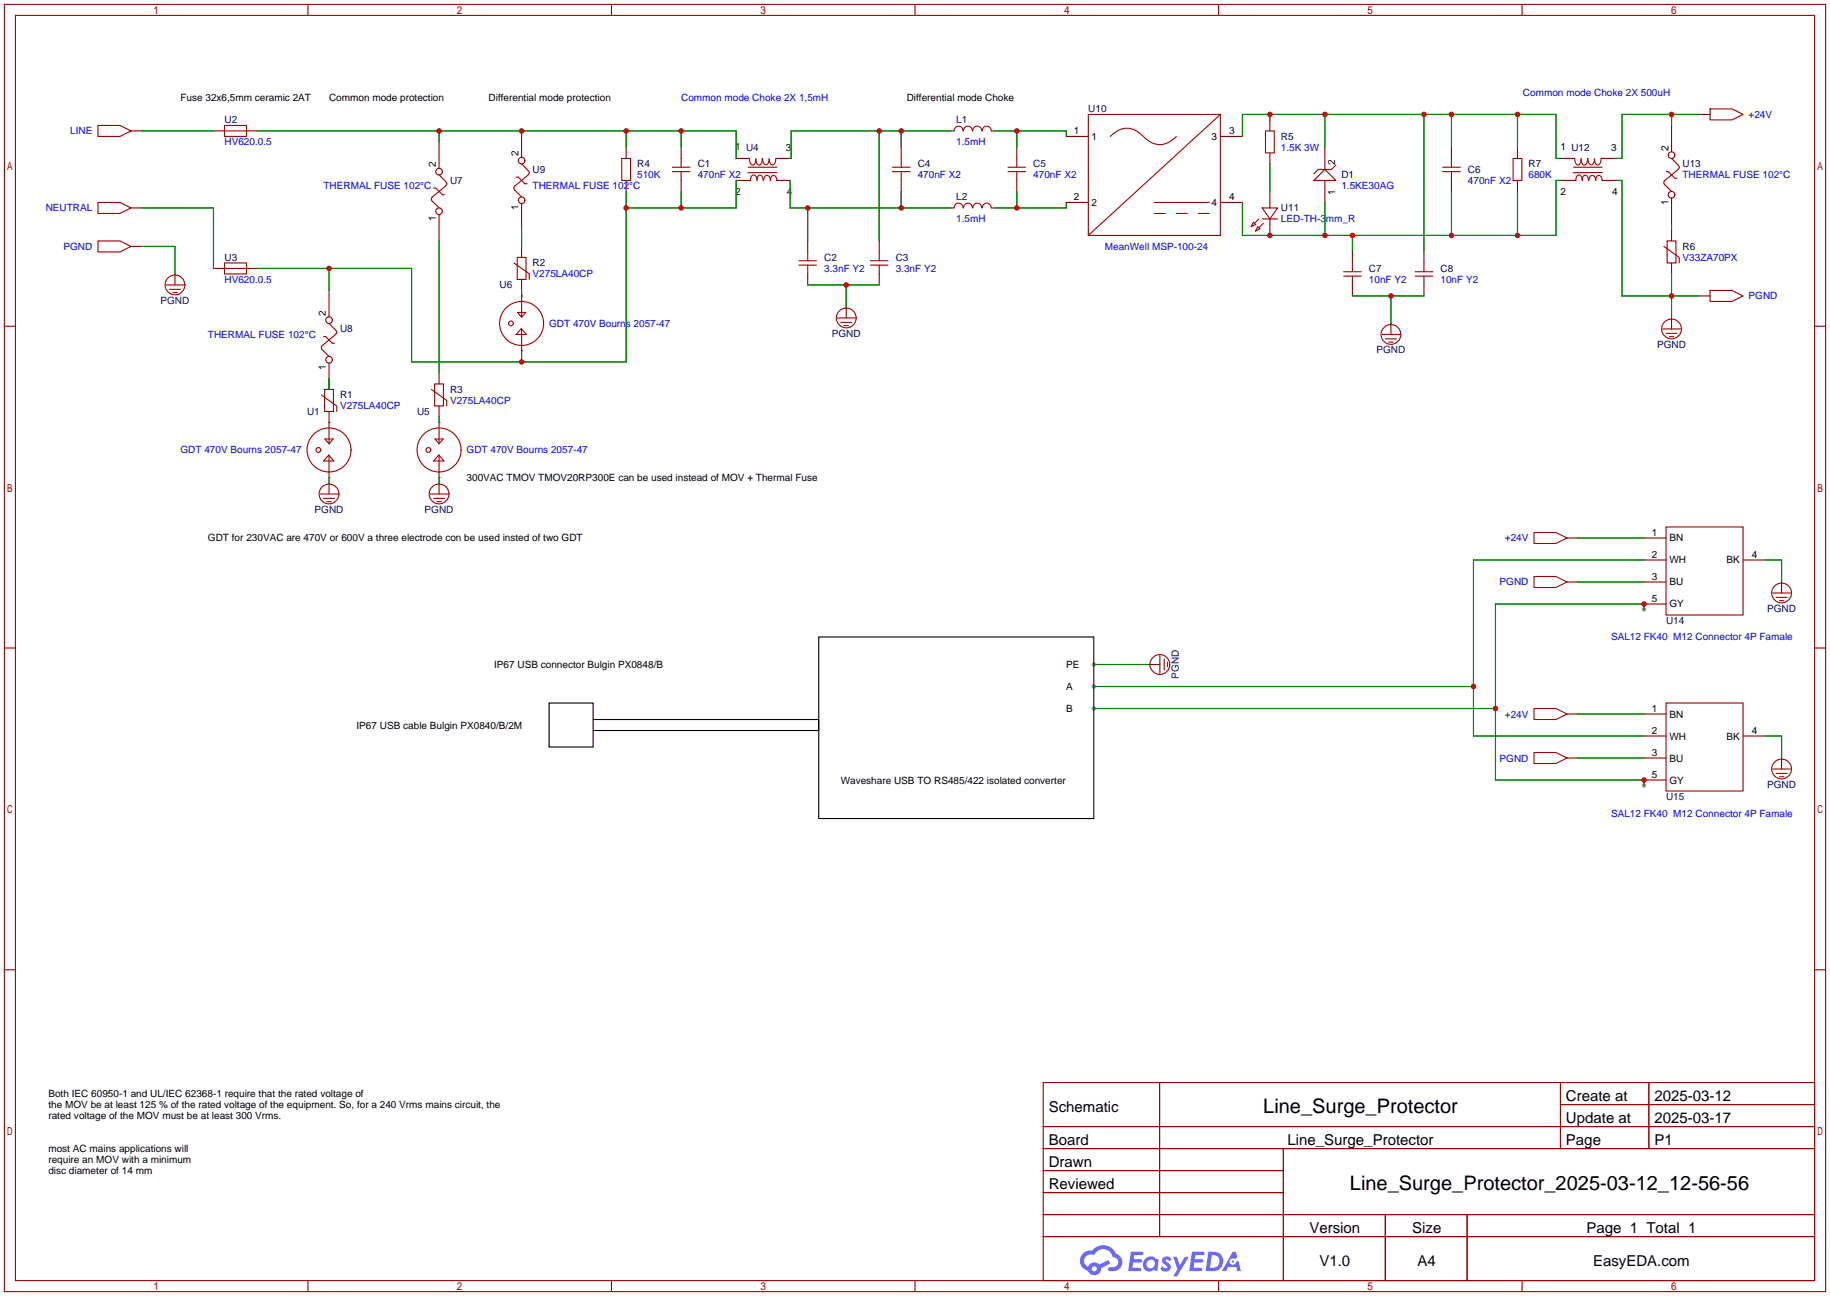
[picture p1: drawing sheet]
<svg xmlns="http://www.w3.org/2000/svg" width="422mm" height="299mm" viewBox="0 0 422 299" stroke-linecap="round" stroke-linejoin="round" font-family="sans-serif">
<g fill="#999">
<circle cx="252.5" cy="158.5" r=".51"/>
<circle cx="379.5" cy="140.7" r=".51"/>
<circle cx="252.5" cy="163.6" r=".51"/>
<circle cx="379.5" cy="181.4" r=".51"/>
<circle cx="252.5" cy="153.4" r=".51"/>
</g>
<g fill="none" stroke="#a10000" stroke-width=".25">
<path d="M1 1h420.4v297.2h-420.4zM3.6 3.6h415.2v292.1h-415.2zM71.1 1v2.6M141.1 1v2.6M211.2 1v2.6M281.3 1v2.6M351.3 1v2.6M1 75.3h2.6M418.8 75.3h2.6M1 149.6h2.6M418.8 149.6h2.6M1 223.9h2.6"/>
<path d="M418.8 223.9h2.6M240.8 249.9h178v45.8h-178zM267.7 249.9v35.6M360.2 249.9v15.3M360.2 255h58.6M380.6 249.9v15.3M240.8 260.1h178M240.8 265.2h178M240.8 270.3h55.4M240.8 275.3h55.4M296.2 265.2v30.5M71.1 295.7v2.5"/>
<path d="M141.1 295.7v2.5M211.2 295.7v2.5M240.8 280.4h178M240.8 285.5h178M281.3 295.7v2.5M319.8 280.4v15.3M338.6 280.4v15.3M351.3 295.7v2.5"/>
</g>
<g fill="#5487ff">
<path d="M268.5 290.3a1.3 1.3 0 0 1 1.9 .3l-.4 .6a.54 .54 0 0 0-1-.2l.2 .2a1.28 1.28 0 0 1 .8 2 1.53 1.53 0 0 1-2.2-.3l.5-.6 .8 .5a.31 .31 0 0 0 .3-.3 .31 .31 0 0 0-.2-.3 1.12 1.12 0 0 1-.7-1.9z"/>
<path d="M270.8 290.2h.8l.7 1.9 1.2-1.9h.9l-2.7 4.5h-.9l1-1.7z"/>
<path d="M261 289h2.3a.46 .46 0 0 1 .5 .1 .46 .46 0 0 1 .1 .5l-.3 .2h-1.8l-.1 .9h1.6a.4 .4 0 0 1 .3 .4 .4 .4 0 0 1-.4 .4h-1.6l-.2 1.2h1.4a.46 .46 0 0 1 .5 .1 .46 .46 0 0 1 .1 .5l-.4 .2h-2.6z"/>
<path d="M275.1 289h2.3a.47 .47 0 0 1 .5 .1 .47 .47 0 0 1 .1 .5l-.3 .2h-1.8l-.1 .9h1.6a.4 .4 0 0 1 .4 .4 .4 .4 0 0 1-.5 .4h-1.6l-.2 1.2h1.4a.46 .46 0 0 1 .5 .1 .46 .46 0 0 1 .1 .5l-.4 .2h-2.6z"/>
<path d="M284.5 289h.8l.3 1.3-.6 .4a.75 .75 0 0 0-1.1 .3 .75 .75 0 0 0 .5 1 .75 .75 0 0 0 .9-.6l.5-.3 .6 2.4h-.8l-.3-1h-1.8l-.5 1h-1z"/>
<path d="M278.9 289l-.6 4.5h1.4a2.27 2.27 0 0 0 2.7-2.3 2.27 2.27 0 0 0-2.7-2.2zM279.7 289.8a1.5 1.5 0 0 1 1.8 1.5 1.5 1.5 0 0 1-1.9 1.4h-.3z"/>
<path d="M264.4 290.6a1.6 1.6 0 0 0-.4 2.3 1.6 1.6 0 0 0 2.3 .2l.8 .4 .3-2.5-.1-.3h-.5a1.58 1.58 0 0 0-2.4-.1zM265 291.1a.99 .99 0 0 1 1.6 .6 .99 .99 0 0 1-1.3 1.1 .98 .98 0 0 1-.3-1.7z"/>
<path d="M250 289.4a2.37 2.37 0 0 0 1.1 4 1.54 1.54 0 0 0 1.8 1 1.54 1.54 0 0 0 1.2-1.6l2.2-1.1-.5-.8-2.1 1.1a1.57 1.57 0 0 0-2.6 .4 1.5 1.5 0 0 1-.7-2.1 1.5 1.5 0 0 1 2.2-.5 2.23 2.23 0 0 1 2.3-1.4 2.23 2.23 0 0 1 1.9 1.8 1.16 1.16 0 0 1 1.3 1.1 1.16 1.16 0 0 1-1.1 1.3h-.7a.47 .47 0 0 0-.5 .3 .47 .47 0 0 0 .4 .6 2.14 2.14 0 0 0 2.7-1.4 2.14 2.14 0 0 0-1.3-2.7 3.2 3.2 0 0 0-5.5-.7l-1.1 .1zM252 292.9a.6 .6 0 0 1 1.2 0 .6 .6 0 0 1-1.2 0z"/>
<circle cx="284.6" cy="291.3" r=".28"/>
</g>
<g fill="none" stroke="#870000" stroke-width=".25">
<path d="M30.2 30.2h2.6M49.3 30.2h2.5M56.9 30.2h2.5M101.3 32.8v6.1M120.4 30.2v6.1M144.5 34v2.6M157.2 34v2.6M169.9 36.6h3.1M179.1 36.6h3M208 34v2.6M219.5 30.2h.7M228.9 30.2h.7"/>
<path d="M234.7 34v2.6M246.1 31.5h5.1M281.7 31.5h5.1M293.1 27.7v2.5M293.1 35.3v2.5M305.8 34v5.1M335 34v2.6M350.3 34v2.6M360.4 36.6h3.1M369.6 36.6h3M385.8 29v6.1M392.2 26.4h2.5"/>
<path d="M30.2 48h2.6M30.2 56.9h2.6M101.3 49.5v6.1M120.4 47v6.1M120.4 56.9v2.5M144.5 41.7v2.5M157.2 41.7v2.5M170.2 41.7h3M179.3 41.7h3.1M186.4 55.6v2.6M202.9 55.6v2.6M208 41.7v2.5"/>
<path d="M219.5 48h.7M228.9 48h.7M234.7 41.7v2.5M246.1 46.7h5.1M281.7 46.7h5.1M293.1 44.2v2.5M293.1 51.8v2.6M305.8 41.7v5M312.2 58.2v2.5M328.7 58.2v2.5M335 41.7v2.5M350.3 41.7v2.5"/>
<path d="M360.7 41.7h3M369.8 41.7h3.1M385.8 45.7v6.1M385.8 53.1v2.5M40.4 63.2v2.6M49.3 62h2.5M56.9 62h2.5M75.9 67.1v6.1M120.4 68.3h.1M120.4 64.5v2.6M186.4 63.2v2.6M195.3 70.9v2.5"/>
<path d="M202.9 63.2v2.6M312.2 65.8v2.5M321.1 74.7v2.5M328.7 65.8v2.5M385.8 60.7v2.5M385.8 73.4v2.5M392.2 68.3h2.5M75.9 97.5h.1M75.9 83.8v6.1M75.9 95v2.5M101.3 97.5h.1M101.3 86.1v2.5"/>
<path d="M101.3 93.7v2.6M120.4 81h.1M75.9 110.2h.1M75.9 111.5v2.5M101.3 110.2h.1M101.3 111.5v2.5M361.7 134.4h2.5M361.7 124.2h2.5M379.5 139.4h5.1M379.5 129.3h5.1M379.5 134.4h5.1M379.5 124.2h5.1"/>
<path d="M402.3 129.3h5.1M411.2 134.4v2.5M265.2 153.4h2.5M361.7 175h2.5M361.7 164.8h2.5M379.5 169.9h5.1M379.5 175h5.1M379.5 164.8h5.1M402.3 169.9h5.1M411.2 175v2.5M379.5 180.1h5.1"/>
<circle cx="101.3" cy="39.6" r=".76"/>
<circle cx="120.4" cy="37.1" r=".76"/>
<circle cx="385.8" cy="35.8" r=".76"/>
<circle cx="101.3" cy="48.8" r=".76"/>
<circle cx="120.4" cy="46.2" r=".76"/>
<circle cx="385.8" cy="45" r=".76"/>
<circle cx="75.9" cy="73.9" r=".76"/>
<circle cx="75.9" cy="83.1" r=".76"/>
</g>
<g fill="none" stroke="#a10000" stroke-width=".25">
<path d="M22.6 29h5.1l2.5 1.2-2.5 1.3h-5.1zM51.8 29h5.1v2.5h-5.1zM51.8 30.2h5.1M120.4 37.8l1.5 1.6M121.9 39.4l.3 .5-.3 .4M143.5 36.6h2v5.1h-2zM155.2 38.6h4.1M155.2 39.6h4.1M157.2 36.6v2M157.2 39.6v2.1M173 36.6l.3 1.2 .3 .3h.3l.5-.7 .1-.7 .3 1.2 .2 .2h.4l.5-.7v-.7M175.9 36.7h.1"/>
<path d="M176 36.6l.1 .7 .5 .7 .6-.2 .3-1.1 .1 .7 .5 .7 .7-.3 .3-1.2M179.3 38.6h-6.6M179.3 39.8l-6.7 .1M206 38.6h4.1M206 39.6h4.1M208 36.6v2M208 39.6v2.1M220.2 30.2a1.01 1.01 0 0 1 1.1-1.1 1.01 1.01 0 0 1 1 1.1M222.4 30.2a1.01 1.01 0 0 1 1-1.1 1.01 1.01 0 0 1 1 1.1M224.6 30.2a1.01 1.01 0 0 1 1-1.1 1.01 1.01 0 0 1 1 1.1M226.7 30.2a1.01 1.01 0 0 1 1.1-1.1 1.01 1.01 0 0 1 1 1.1M232.7 38.6h4"/>
<path d="M232.7 39.6h4M234.7 36.6v2M234.7 39.6v2.1M251.2 26.4h30.5v28h-30.5zM256.3 31.5a4.8 4.8 0 0 1 7.6 0 4.8 4.8 0 0 0 7.6 0M281.7 26.4l-30.5 28M292.1 30.2h2v5.1h-2zM305.8 39.1l2.6 2.6h-5.1zM308.4 38.1l-1.1 1h-3l-1 1M333 38.6h4.1M333 39.6h4.1M335 36.6v2"/>
<path d="M335 39.6v2.1M349.2 36.6h2.1v5.1h-2.1zM363.5 36.6l.1 .7 .5 .8h.3l.3-.2 .3-1.2 .3 1.2 .2 .2h.4l.2-.2 .4-1.2M366.5 36.6l.1 .7 .5 .7 .6-.2 .3-1.1 .1 .7 .5 .7 .7-.3 .3-1.2M369.8 38.6h-6.6M369.8 39.8l-6.7 .1M384.6 39.6h.5l1.5 1.5h.5M385.8 36.6l1.5 1.5M387.3 38.2l.3 .4-.3 .5M387.3 39.1l-3 2.6M394.7 25.1h5.1l2.5 1.3-2.5 1.3h-5.1zM22.6 46.7h5.1l2.5 1.3-2.5 1.3h-5.1z"/>
<path d="M22.6 55.6h5.1l2.5 1.3-2.5 1.3h-5.1zM99.8 45.4l-.2 .6 .2 .5M99.8 46.5l1.5 1.5M100.1 43.4h.5l1.5 1.6h.5M101.3 40.4l1.6 1.5M102.8 42l.3 .4-.3 .5M102.9 42.9l-3.1 2.6M118.8 42.9l-.2 .5 .2 .6M118.9 43.9l1.5 1.6M119.1 40.9h.5l1.6 1.5h.5M119.4 59.4h2v5.1h-2zM121.9 40.4l-3 2.5"/>
<path d="M176.1 41.6v-.5l-.5-.6-.6 .2-.3 .9-.3-1-.6-.2-.5 .6-.1 .7M176.3 41.7l.1-.6 .5-.6 .6 .2 .3 1 .1-.6 .5-.6 .6 .2 .3 1M186.4 58.2v2M202.9 58.2v2M220.2 48a1.01 1.01 0 0 1 1.1-1.1 1.01 1.01 0 0 1 1 1.1M222.4 48a1.01 1.01 0 0 1 1-1.1 1.01 1.01 0 0 1 1 1.1M224.6 48a1.01 1.01 0 0 1 1-1.1 1.01 1.01 0 0 1 1 1.1M226.7 48a1.01 1.01 0 0 1 1.1-1.1 1.01 1.01 0 0 1 1 1.1M266.4 46.7h12.7M266.4 49.3h2.6M271.5 49.3h2.6M276.6 49.3h2.5"/>
<path d="M289.3 51.3l.5 .5-1 .5zM290.3 52.3l.5 .5-1 .5zM290.6 50.5l-1 1.1M291.3 48h3.6l-1.8 2.5zM291.3 50.5h3.6M291.6 51.6l-1 1M293.1 46.7v1.3M293.1 50.5v1.3M366.6 41.6v-.5l-.5-.6-.6 .2-.3 .9-.3-1-.6-.2-.5 .6-.1 .7M366.8 41.7l.1-.6 .5-.6 .6 .2 .3 1 .1-.6 .5-.6 .6 .2 .3 1M384 56.9l3.6 2.5v1.3M384.3 41.6l-.3 .6 .3 .5"/>
<path d="M384.3 42.7l1.5 1.5M384.8 55.6h2v5.1h-2zM38.4 65.8h4M39.1 66.8h2.6M39.9 67.6h1M51.8 60.7h5.1v2.5h-5.1zM51.8 62h5.1M74.4 79.7l-.2 .6 .2 .5M74.7 77.7h.5l1.5 1.5h.5M75.9 74.7l1.6 1.5M77.4 76.3l.3 .4-.3 .5M77.5 77.2l-3.1 2.6"/>
<path d="M118.6 60.7l3.6 2.5v1.3M119.4 72.1h1.9l-.9 1.1zM120.4 68.3v1.3M120.4 69.8v3.4M120.4 75.8l-1.3 1.4h2.4l-1.1-1.3v5.1M184.4 60.2h4.1M184.4 61.2h4.1M186.4 61.2v2M193.3 73.4h4.1M194.1 74.4h2.5M194.8 75.2h1M200.9 60.2h4.1"/>
<path d="M200.9 61.2h4.1M202.9 61.2v2M310.1 62.7h4.1M310.1 63.8h4.1M312.2 60.7v2M312.2 63.8v2M319 77.2h4.1M319.8 78.2h2.5M320.5 79h1.1M326.6 62.7h4.1M326.6 63.8h4.1M328.7 60.7v2"/>
<path d="M328.7 63.8v2M383.8 75.9h4.1M384.6 77h2.5M385.3 77.7h1M394.7 67.1h5.1l2.5 1.2-2.5 1.3h-5.1zM74.2 91.2l3.5 2.5v1.3M74.4 80.8l1.5 1.5M74.9 89.9h2.1v5.1h-2.1zM75.9 97.5v1.3M75.9 99v3.5M99.6 89.9l3.5 2.6v1.2M100.3 88.6h2.1v5.1h-2.1z"/>
<path d="M101.3 97.5v1.3M101.3 99v3.5M73.9 114h4.1M74.7 115.1h2.5M75 101.3h1.9l-1 1.2zM75.4 115.8h1.1M75.9 105l-1.2 1.4h2.4l-1.2-1.2v5M99.3 114h4.1M100.1 115.1h2.5M100.4 101.3h1.9l-1 1.2zM100.8 115.8h1.1M101.3 105l-1.2 1.4h2.4l-1.2-1.2v5"/>
<path d="M354.1 122.9h5.1l2.5 1.3-2.5 1.3h-5.1zM354.1 133.1h5.1l2.5 1.3-2.5 1.2h-5.1zM384.6 121.7h17.7v20.3h-17.7zM409.2 136.9h4.1M410 137.9h2.5M410.7 138.7h1M267.7 151.4v4M268.7 152.1v2.6M269.5 152.9v1M354.1 163.6h5.1l2.5 1.2-2.5 1.3h-5.1zM354.1 173.7h5.1l2.5 1.3-2.5 1.3h-5.1zM384.6 162.3h17.7v20.3h-17.7z"/>
<path d="M409.2 177.5h4.1M410 178.6h2.5M410.7 179.3h1"/>
<circle cx="40.4" cy="65.8" r="2.29"/>
<circle cx="117.9" cy="74.7" r=".56"/>
<circle cx="120.4" cy="74.7" r="5.1"/>
<circle cx="195.3" cy="73.4" r="2.29"/>
<circle cx="321.1" cy="77.2" r="2.29"/>
<circle cx="385.8" cy="75.9" r="2.29"/>
<circle cx="73.5" cy="103.9" r=".55"/>
<circle cx="75.9" cy="114" r="2.29"/>
<circle cx="75.9" cy="103.9" r="5.1"/>
<circle cx="98.9" cy="103.9" r=".55"/>
<circle cx="101.3" cy="114" r="2.29"/>
<circle cx="101.3" cy="103.9" r="5.1"/>
<circle cx="411.2" cy="136.9" r="2.29"/>
<circle cx="267.7" cy="153.4" r="2.29"/>
<circle cx="411.2" cy="177.5" r="2.29"/>
</g>
<g fill="none" stroke="#008700" stroke-width=".25">
<path d="M32.8 30.2h16.5M59.4 30.2h110.5v6.4M101.3 30.2v2.6M144.5 30.2v3.8M157.2 30.2v3.8M202.9 30.2v25.4M208 30.2v3.8M219.5 30.2h-36.9v6.4h-.5M229.6 30.2h16.5v1.3M234.7 30.2v3.8M286.8 31.5v-5.1h72.4v10.2h1.2M293.1 26.4v1.3"/>
<path d="M293.1 37.8v6.4M305.8 26.4v7.6M328.7 26.4v31.8M335 26.4v7.6M350.3 26.4v7.6M385.8 26.4v2.6M392.2 26.4h-17.8v10.2h-1.8M32.8 56.9h7.6v6.3M32.8 48h16.5v14M101.3 55.6v30.5M120.4 53.1v3.8M144.5 44.2v39.4h-49.5v-21.6h-35.6"/>
<path d="M157.2 44.2v3.8M170.2 41.7h-.3v6.3h-25.4M182.4 41.7v6.3h37.1M186.4 48v7.6M208 44.2v3.8M234.7 44.2v3.8M246.1 46.7v1.3h-16.5M305.8 46.7v7.7M312.2 54.4v3.8M335 44.2v10.2M350.3 44.2v10.2M360.7 41.7h-1.5v12.7h-72.4v-7.7"/>
<path d="M372.9 41.7h1.5v26.6h17.8M385.8 51.8v1.3M75.9 62v5.1M120.4 67.1v1.2M186.4 65.8h16.5M195.3 65.8v5.1M312.2 68.3h16.5M321.1 68.3v6.4M385.8 63.2v10.2M75.9 97.5h.1M75.9 87.4v2.5M101.3 96.3v1.2"/>
<path d="M120.4 81v2.6M75.9 110.2v1.3M101.3 110.2v1.3M364.2 134.4h15.3M364.2 124.2h15.3M379.5 129.3h-39.4v40.6h39.4M407.4 129.3h3.8v5.1M252.5 158.5h87.6M252.5 153.4h12.7M379.5 140.7v-1.3h-34.3v40.7h34.3v1.3M252.5 163.6h92.7M364.2 175h15.3"/>
<path d="M364.2 164.8h15.3M407.4 169.9h3.8v5.1"/>
</g>
<path d="M189 147.1h63.5v41.9h-63.5zM126.7 162.3h10.2v10.2h-10.2zM136.9 166.1h52.1v2.6h-52.1" fill="none" stroke="#000" stroke-width=".25"/>
<g fill="#c00">
<circle cx="202.9" cy="30.2" r=".63"/>
<circle cx="208" cy="30.2" r=".63"/>
<circle cx="186.4" cy="48" r=".63"/>
<circle cx="208" cy="48" r=".63"/>
<circle cx="195.3" cy="65.8" r=".63"/>
<circle cx="234.7" cy="48" r=".63"/>
<circle cx="234.7" cy="30.2" r=".63"/>
<circle cx="120.4" cy="83.6" r=".63"/>
<circle cx="144.5" cy="48" r=".63"/>
<circle cx="157.2" cy="48" r=".63"/>
<circle cx="75.9" cy="62" r=".63"/>
<circle cx="120.4" cy="30.2" r=".63"/>
<circle cx="101.3" cy="30.2" r=".63"/>
<circle cx="144.5" cy="30.2" r=".63"/>
<circle cx="157.2" cy="30.2" r=".63"/>
<circle cx="293.1" cy="26.4" r=".63"/>
<circle cx="305.8" cy="26.4" r=".63"/>
<circle cx="328.7" cy="26.4" r=".63"/>
<circle cx="335" cy="26.4" r=".63"/>
<circle cx="350.3" cy="26.4" r=".63"/>
<circle cx="293.1" cy="54.4" r=".63"/>
<circle cx="305.8" cy="54.4" r=".63"/>
<circle cx="312.2" cy="54.4" r=".63"/>
<circle cx="335" cy="54.4" r=".63"/>
<circle cx="350.3" cy="54.4" r=".63"/>
<circle cx="321.1" cy="68.3" r=".63"/>
<circle cx="385.8" cy="68.3" r=".63"/>
<circle cx="385.8" cy="26.4" r=".63"/>
<circle cx="340.1" cy="158.5" r=".63"/>
<circle cx="379.5" cy="139.4" r=".63"/>
<circle cx="345.2" cy="163.6" r=".63"/>
<circle cx="379.5" cy="180.1" r=".63"/>
</g>
<g font-size="4.6">
<text x="291.6" y="257">Line_Surge_Protector</text>
<text x="311.6" y="274.8">Line_Surge_Protector_2025-03-12_12-56-56</text>
</g>
<g font-size="3.5">
<text x="242.1" y="256.7">Schematic</text>
<text x="361.5" y="254.2">Create at</text>
<text x="381.9" y="254.2">2025-03-12</text>
<text x="361.5" y="259.2">Update at</text>
<text x="381.9" y="259.2">2025-03-17</text>
<text x="242.1" y="264.3">Board</text>
<text x="242.1" y="269.4">Drawn</text>
<text x="297.2" y="264.3">Line_Surge_Protector</text>
<text x="361.5" y="264.3">Page</text>
<text x="381.9" y="264.3">P1</text>
<text x="242.1" y="274.5">Reviewed</text>
<text x="302.3" y="284.6">Version</text>
<text x="326" y="284.6">Size</text>
<text x="366.2" y="284.6">Page 1 Total 1</text>
<text x="304.6" y="292.3">V1.0</text>
<text x="327.2" y="292.3">A4</text>
<text x="367.7" y="292.3">EasyEDA.com</text>
</g>
<g font-size="2.3">
<text x="41.7" y="23.4">Fuse 32x6,5mm ceramic 2AT</text>
<text x="75.9" y="23.4">Common mode protection</text>
<text x="112.8" y="23.4">Differential mode protection</text>
<text x="209.3" y="23.4">Differential mode Choke</text>
<text x="169.7" y="34.6">1 U4</text>
<text x="181.4" y="34.8">3</text>
<text x="247.9" y="31">1</text>
<text x="252" y="32.3">1</text>
<text x="279.6" y="32.3">3</text>
<text x="283.7" y="31">3</text>
<text x="360.2" y="34.6">1 U12</text>
<text x="371.9" y="34.8">3</text>
<text x="385.1" y="34.8" transform="rotate(-90 385.1 34.8)">2</text>
<text x="100.6" y="38.6" transform="rotate(-90 100.6 38.6)">2</text>
<text x="119.7" y="36.1" transform="rotate(-90 119.7 36.1)">2</text>
<text x="308.1" y="38.1" transform="rotate(-90 308.1 38.1)">2</text>
<text x="169.7" y="45">2</text>
<text x="181.6" y="45">4</text>
<text x="247.9" y="46.3">2</text>
<text x="252" y="47.5">2</text>
<text x="279.6" y="47.5">4</text>
<text x="283.7" y="46.3">4</text>
<text x="308.1" y="45" transform="rotate(-90 308.1 45)">1</text>
<text x="360.2" y="45">2</text>
<text x="372.1" y="45">4</text>
<text x="385.1" y="47.3" transform="rotate(-90 385.1 47.3)">1</text>
<text x="100.6" y="51.1" transform="rotate(-90 100.6 51.1)">1</text>
<text x="119.7" y="48.5" transform="rotate(-90 119.7 48.5)">1</text>
<text x="75.2" y="72.9" transform="rotate(-90 75.2 72.9)">2</text>
<text x="75.2" y="85.4" transform="rotate(-90 75.2 85.4)">1</text>
<text x="107.7" y="111">300VAC TMOV TMOV20RP300E can be used instead of MOV + Thermal Fuse</text>
<text x="48" y="125">GDT for 230VAC are 470V or 600V a three electrode con be used insted of two GDT</text>
<text x="381.2" y="123.7">1</text>
<text x="385.3" y="125">BN</text>
<text x="381.2" y="128.8">2</text>
<text x="385.3" y="130.1">WH</text>
<text x="398.5" y="130.1">BK</text>
<text x="404.4" y="128.8">4</text>
<text x="381.2" y="133.9">3</text>
<text x="385.3" y="135.2">BU</text>
<text x="381.2" y="139">5</text>
<text x="385.3" y="140.3">GY</text>
<text x="114" y="154.2">IP67 USB connector Bulgin PX0848/B</text>
<text x="246.1" y="154.2">PE</text>
<text x="246.1" y="159.3">A</text>
<text x="246.1" y="164.4">B</text>
<text x="381.2" y="164.4">1</text>
<text x="385.3" y="165.7">BN</text>
<text x="82.3" y="168.2">IP67 USB cable Bulgin PX0840/B/2M</text>
<text x="381.2" y="169.5">2</text>
<text x="385.3" y="170.7">WH</text>
<text x="398.5" y="170.7">BK</text>
<text x="404.4" y="169.5">4</text>
<text x="381.2" y="179.6">5</text>
<text x="381.2" y="174.5">3</text>
<text x="385.3" y="175.8">BU</text>
<text x="194.1" y="180.9">Waveshare USB TO RS485/422 isolated converter</text>
<text x="385.3" y="180.9">GY</text>
<text x="11.2" y="253.3">Both IEC 60950-1 and UL/IEC 62368-1 require that the rated voltage of</text>
<text x="11.2" y="255.8">the MOV be at least 125 % of the rated voltage of the equipment. So, for a 240 Vrms mains circuit, the</text>
<text x="11.2" y="258.4">rated voltage of the MOV must be at least 300 Vrms.</text>
<text x="11.2" y="266">most AC mains applications will</text>
<text x="11.2" y="268.5">require an MOV with a minimum</text>
<text x="11.2" y="271.1">disc diameter of 14 mm</text>
</g>
<g font-size="2.3" fill="#00f">
<text x="157.2" y="23.4">Common mode Choke 2X 1,5mH</text>
<text x="351.5" y="22.1">Common mode Choke 2X 500uH</text>
<text x="403.6" y="27.2">+24V</text>
<text x="16.2" y="31">LINE</text>
<text x="51.8" y="33.6">HV620.0.5</text>
<text x="220.7" y="33.6">1.5mH</text>
<text x="295.7" y="34.8">1.5K 3W</text>
<text x="147.1" y="41.2">510K</text>
<text x="161" y="41.2">470nF X2</text>
<text x="211.8" y="41.2">470nF X2</text>
<text x="238.5" y="41.2">470nF X2</text>
<text x="352.8" y="41.2">680K</text>
<text x="388.4" y="41.2">THERMAL FUSE 102°C</text>
<text x="74.7" y="43.7">THERMAL FUSE 102°C</text>
<text x="122.9" y="43.7">THERMAL FUSE 102°C</text>
<text x="309.6" y="43.7">1.5KE30AG</text>
<text x="338.8" y="42.5">470nF X2</text>
<text x="10.6" y="48.8">NEUTRAL</text>
<text x="220.7" y="51.4">1.5mH</text>
<text x="295.7" y="51.4">LED-TH-3mm_R</text>
<text x="14.7" y="57.7">PGND</text>
<text x="255" y="57.7">MeanWell MSP-100-24</text>
<text x="51.8" y="65.3">HV620.0.5</text>
<text x="122.9" y="64.1">V275LA40CP</text>
<text x="190.2" y="62.8">3.3nF Y2</text>
<text x="206.8" y="62.8">3.3nF Y2</text>
<text x="316" y="65.3">10nF Y2</text>
<text x="332.5" y="65.3">10nF Y2</text>
<text x="388.4" y="60.2">V33ZA70PX</text>
<text x="403.6" y="69.1">PGND</text>
<text x="126.7" y="75.5">GDT 470V Bourns 2057-47</text>
<text x="48" y="78">THERMAL FUSE 102°C</text>
<text x="78.5" y="94.5">V275LA40CP</text>
<text x="103.9" y="93.3">V275LA40CP</text>
<text x="41.7" y="104.7">GDT 470V Bourns 2057-47</text>
<text x="107.7" y="104.7">GDT 470V Bourns 2057-47</text>
<text x="347.3" y="125">+24V</text>
<text x="346.1" y="135.2">PGND</text>
<text x="371.9" y="147.9">SAL12 FK40 M12 Connector 4P Famale</text>
<text x="347.3" y="165.7">+24V</text>
<text x="346.1" y="175.8">PGND</text>
<text x="371.9" y="188.5">SAL12 FK40 M12 Connector 4P Famale</text>
</g>
<g font-size="2.3" fill="#000080">
<text x="51.8" y="28.5">U2</text>
<text x="220.7" y="28.5">L1</text>
<text x="251.2" y="26">U10</text>
<text x="295.7" y="32.3">R5</text>
<text x="122.9" y="39.9">U9</text>
<text x="147.1" y="38.7">R4</text>
<text x="161" y="38.7">C1</text>
<text x="211.8" y="38.7">C4</text>
<text x="238.5" y="38.7">C5</text>
<text x="309.6" y="41.2">D1</text>
<text x="338.8" y="39.9">C6</text>
<text x="352.8" y="38.7">R7</text>
<text x="388.4" y="38.7">U13</text>
<text x="103.9" y="42.5">U7</text>
<text x="220.7" y="46.3">L2</text>
<text x="295.7" y="48.8">U11</text>
<text x="388.4" y="57.7">R6</text>
<text x="51.8" y="60.2">U3</text>
<text x="122.9" y="61.5">R2</text>
<text x="190.2" y="60.2">C2</text>
<text x="206.8" y="60.2">C3</text>
<text x="316" y="62.8">C7</text>
<text x="332.5" y="62.8">C8</text>
<text x="37.1" y="70.1">PGND</text>
<text x="115.3" y="66.6">U6</text>
<text x="78.5" y="76.8">U8</text>
<text x="192" y="77.8">PGND</text>
<text x="317.7" y="81.6">PGND</text>
<text x="382.5" y="80.3">PGND</text>
<text x="70.9" y="95.8">U1</text>
<text x="78.5" y="92">R1</text>
<text x="96.3" y="95.8">U5</text>
<text x="103.9" y="90.7">R3</text>
<text x="72.6" y="118.4">PGND</text>
<text x="98" y="118.4">PGND</text>
<text x="407.9" y="141.3">PGND</text>
<text x="384.6" y="144.1">U14</text>
<text x="272.1" y="156.7" transform="rotate(-90 272.1 156.7)">PGND</text>
<text x="384.6" y="184.7">U15</text>
<text x="407.9" y="181.9">PGND</text>
</g>
</svg>
